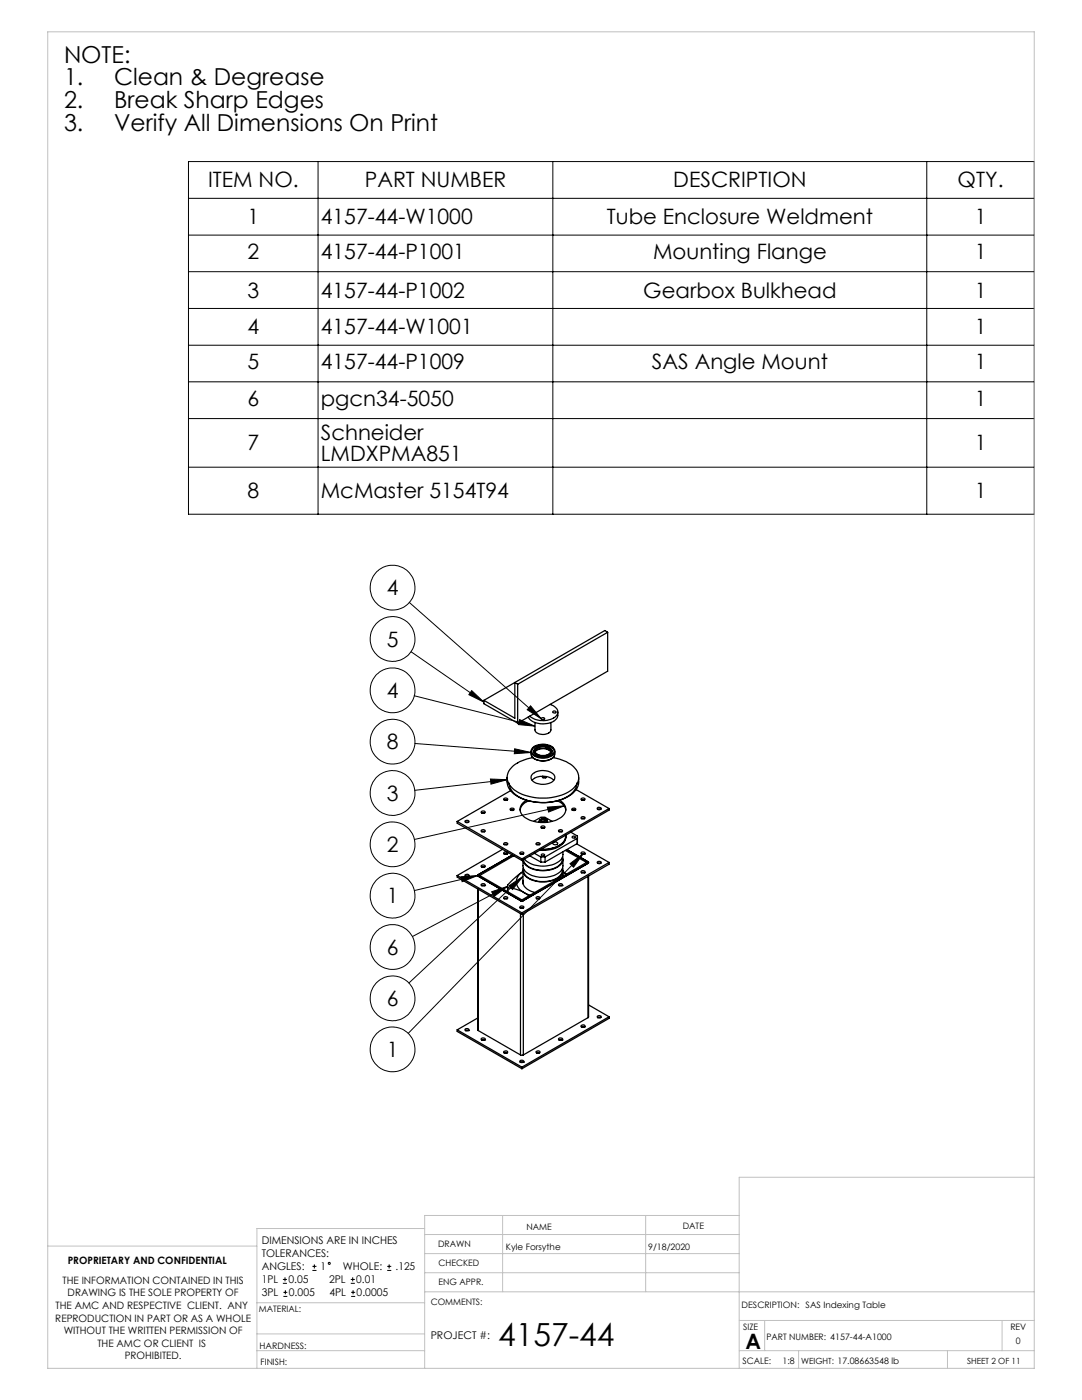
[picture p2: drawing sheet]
<svg xmlns="http://www.w3.org/2000/svg" width="216mm" height="279mm" viewBox="0 0 216 279" stroke-linecap="round" stroke-linejoin="round" font-family="sans-serif">
<g fill="none" stroke="#000" stroke-width=".2">
<path d="M37.6 32.2h168.8v70.4h-168.8zM37.6 39.6h168.8M63.5 32.2v70.4M110.3 32.2v70.4M184.9 32.2v70.4M37.6 46.9h168.8M37.6 54.2h168.8M37.6 61.6h168.8M37.6 68.9h168.8M37.6 76.2h168.8M37.6 83.5h168.8M37.6 93.2h168.8"/>
<path d="M81.7 120.2l26.3 23.2M82 130.1l14.6 10M82.7 138.9l24.1 6M94.1 137.8l2.5 2.3-3-1.5zM82.8 148.4l23.2 1.8M97.9 155.5l3.3 .1-3.2 .9zM101.2 155.6l-18.4 2.1M102.7 149.4l3.3 .8-3.4 .2zM103.7 143.6l3.1 1.3-3.4-.3zM105.9 140.9l2.1 2.5-2.8-1.8zM92 175l3.3-.3-3.1 1.3zM95.3 174.7l-12.6 3"/>
<path d="M98.1 178l3.2-1.1-2.7 2zM101.3 176.9l-19 10M101.6 176.8l2.8-1.9-2.1 2.6zM104.4 174.9l-22.8 21.3M109.2 161.1l3.4-.3-3.1 1.3zM112.6 160.8l-29.9 6.7M113.7 172.4l2.7-2-2 2.7zM116.4 170.4l-34.9 35.8M56.4 256.1h.9M56.4 255.3h.9M56.6 258.7h.7M56.6 257.9h.7"/>
<path d="M56.9 254.9v.8M56.9 257.5v.8M62.3 253.5h.8M62.3 252.7h.8M62.7 252.3v.9M70 256.1h.8M70 255.3h.8M70.1 258.7h.8M70.1 257.9h.8M70.4 254.9v.8M70.4 257.5v.8M77.3 253.5h.8"/>
<path d="M77.3 252.7h.8M77.6 252.3v.9"/>
<circle cx="78.3" cy="117.3" r="4.5"/>
<circle cx="78.3" cy="137.8" r="4.5"/>
<circle cx="78.3" cy="127.5" r="4.5"/>
<circle cx="78.3" cy="158.3" r="4.5"/>
<circle cx="78.3" cy="148" r="4.5"/>
<circle cx="78.3" cy="168.5" r="4.5"/>
<circle cx="78.3" cy="178.7" r="4.5"/>
<circle cx="78.3" cy="189" r="4.5"/>
<circle cx="78.3" cy="199.2" r="4.5"/>
<circle cx="78.3" cy="209.4" r="4.5"/>
<circle cx="65.7" cy="252.1" r=".2"/>
</g>
<g fill="none" stroke="#c0c0c0" stroke-width=".2">
<path d="M9.5 6.3h196.9v266.8h-196.9zM206.4 234.9h-58.9v38.1M9.5 248.7h41.8M51.3 260h33.4M84.7 245.2h-33.4v27.8M84.7 257.8h121.7M84.7 246.4h62.8M84.7 250.2h62.8M84.7 254h62.8M100.3 242.6v15.2M128.8 242.6v15.2M147.5 242.6h-62.8v30.4"/>
<path d="M51.3 269.6h33.4M51.3 266.2h33.4M147.5 269.6h58.9M147.5 263.5h58.9M152.6 263.5v6.1M159.3 269.6v3.4M189.1 269.6v3.4M200 263.5v6.1"/>
</g>
<path d="M105.9 140.9l2.1 2.5-2.8-1.8zM94.1 137.8l2.5 2.3-3-1.5zM103.7 143.6l3.1 1.3-3.4-.3zM102.7 149.4l3.3 .8-3.4 .2zM97.9 155.5l3.3 .1-3.2 .9zM109.2 161.1l3.4-.3-3.1 1.3zM92 175l3.3-.3-3.1 1.3zM98.1 178l3.2-1.1-2.7 2zM101.6 176.8l2.8-1.9-2.1 2.6zM113.7 172.4l2.7-2-2 2.7z" fill="#000"/>
<g fill="none" stroke="#000" stroke-width=".25">
<path d="M96.6 139.8v.6l6.7 3.9M102.7 136.2l.6 .4M102.7 136.2v7.1l-6.1-3.5M102.7 136.2l-6.1 3.6M103.3 136.6v7.7M121.2 126.2l-.5-.4-18 10.4M121.2 126.2l-17.9 10.4M121.2 126.2v7.7l-17.9 10.4M100.5 159.4a.43 .43 0 0 1 .5-.1 .43 .43 0 0 1 .3 .3 .45 .45 0 0 1-.8-.2zM100.6 159.7h.6M101.2 155.2a4.2 4.2 0 0 0 3.4 4.4 10.6 10.6 0 0 0 9.8-1.4 3.2 3.2 0 0 0 1.1-3M101.6 156.3a3.8 3.8 0 0 0 3 3.2 9.9 9.9 0 0 0 9.5-1.2l.8-1.1 .2-.9"/>
<path d="M101.9 157.8l-10.7 6.1M105.1 159.7a1.94 1.94 0 0 0-1.3 1.9 1.94 1.94 0 0 0 1.3 1.8 6.4 6.4 0 0 0 7.5-.9 1.89 1.89 0 0 0-1-2.8M105.4 159.8a2.52 2.52 0 0 0-1.6 1.9M106 149.9a1.7 1.7 0 0 0 1.9 1.9 3 3 0 0 0 2.6-.8M106.1 150.9a3.1 3.1 0 0 0 4.4 .1M106.2 155.7a3.3 3.3 0 0 1 4.3 0M106.2 149.3a1.09 1.09 0 0 0 .8 1.8 3 3 0 0 0 3.6-.8l.1-.6-.3-.4M106.3 149.3a3.3 3.3 0 0 1 4.1 0M106.3 154.5a3.3 3.3 0 0 1 4.3 .2 1.21 1.21 0 0 1-1.1 1.7 3 3 0 0 1-3.5-1v-.6zM106.3 150.4a3.1 3.1 0 0 0 4.1 0 1.05 1.05 0 0 0-.9-1.6 2.96 2.96 0 0 0-3.3 .8l-.1 .4 .2 .5M106.3 151.2a6.5 6.5 0 0 0-4.9 3 3.1 3.1 0 0 0 1.9 3.9 10.8 10.8 0 0 0 10.8-.5 2.93 2.93 0 0 0-.3-5.1 9.8 9.8 0 0 0-3.5-1.3M106.5 149.9a1.74 1.74 0 0 0 2.3 1.1l.7-.3 .5-.4"/>
<path d="M106.8 149.9a1.86 1.86 0 0 1 2.7-.6l.4 .6M106.8 144.2v1.5a1.86 1.86 0 0 0 2.7 .6l.4-.5v-1.6M106.8 149.3a2.45 2.45 0 0 1 3.3 .3 1.15 1.15 0 0 1-1.3 1.3 1.72 1.72 0 0 1-2.3-1.1zM106.8 149.5a2.12 2.12 0 0 1 3.2 .3 1.46 1.46 0 0 1-1.9 1 1.09 1.09 0 0 1-1.3-1.3zM106.8 150a1.99 1.99 0 0 1 3.1 0M106.8 149.9a2.44 2.44 0 0 1 3.1 0M106.9 149.4a2.06 2.06 0 0 1 3 .4 1.54 1.54 0 0 1-2.1 .9 .93 .93 0 0 1-1-1.1zM108.1 143.3a.33 .33 0 0 1 .3-.1 .33 .33 0 0 1 .3 .3 .33 .33 0 0 1-.4 .1 .33 .33 0 0 1-.2-.3zM108.3 154.9a.37 .37 0 0 0 .3 .4 .37 .37 0 0 0 .4-.3M108.3 155.2h.6M109.7 140.6a1.53 1.53 0 0 1 1.4 2.2 4.1 4.1 0 0 1-5.4 .1M110.2 149.9l-.2 .4"/>
<path d="M110.3 142a.3 .3 0 0 1 .4-.1 .3 .3 0 0 1 .2 .3h-.5zM110.6 150.9l-.1 .1M110.7 149.9v.7l-.2 .4M111.2 159.8a2.52 2.52 0 0 1 1.7 1.9M111.3 142.1a2.04 2.04 0 0 1-2.1 2.3 3.5 3.5 0 0 1-3.8-1.3M115 157.6l6.5 3.8M116 159.3a.36 .36 0 0 1 .5-.1 .36 .36 0 0 1 .1 .5 .37 .37 0 0 1-.4 0 .37 .37 0 0 1-.2-.4zM116 159.7h.6M91.2 163.9l12.9 7.5M91.2 163.9v.4l12.9 7.4M91.2 174.7v.3l12.9 7.5M91.2 174.7l12.9 7.5"/>
<path d="M92.8 163.9a.42 .42 0 0 1 .4-.2 .42 .42 0 0 1 .4 .3 .45 .45 0 0 1-.8-.1zM92.8 174.6a.43 .43 0 0 1 .5-.1 .43 .43 0 0 1 .3 .3 .39 .39 0 0 1-.5 .2 .39 .39 0 0 1-.3-.4zM92.9 164.1h.6M92.9 174.9h.6M93.5 174.9h.1M95.3 177.4v28.2l.1 .1M95.4 177.5v28.2M96.1 165.7a.41 .41 0 0 1 .4-.1 .41 .41 0 0 1 .3 .3 .38 .38 0 0 1-.5 .2 .38 .38 0 0 1-.2-.4zM96.1 162a.39 .39 0 0 1 .4-.2 .39 .39 0 0 1 .3 .4 .39 .39 0 0 1-.5 .1 .39 .39 0 0 1-.2-.3zM96.1 172.8a.36 .36 0 0 1 .4-.2 .36 .36 0 0 1 .2 .4 .38 .38 0 0 1-.4 .1 .38 .38 0 0 1-.2-.3zM96.1 176.5a.36 .36 0 0 1 .4-.2 .36 .36 0 0 1 .2 .4 .38 .38 0 0 1-.4 .1 .38 .38 0 0 1-.2-.3zM96.1 166h.6"/>
<path d="M96.1 162.2h.6M96.1 176.7h.6M96.1 173h.6M96.7 176.7h.1M100.3 169.5l-9.1 5.2M100.5 168.3a.42 .42 0 0 1 .5-.2 .42 .42 0 0 1 .3 .4 .49 .49 0 0 1-.8-.2zM100.5 179.1a.36 .36 0 0 1 .5-.2 .36 .36 0 0 1 .2 .5 .4 .4 0 0 1-.4 0 .4 .4 0 0 1-.3-.3zM100.5 170.1a.36 .36 0 0 1 .5-.1 .36 .36 0 0 1 .2 .4 .38 .38 0 0 1-.4 .1 .38 .38 0 0 1-.3-.4zM100.6 168.6h.6M100.6 179.4h.6M100.6 170.4h.6M101.3 176.9v1"/>
<path d="M101.8 161.5a.41 .41 0 0 1 .4-.3 .41 .41 0 0 1 .4 .4 .46 .46 0 0 1-.8-.1zM101.8 176.1l2.6-2.1a2.26 2.26 0 0 0-1.4 2.1 2.26 2.26 0 0 0 1.6 2.1 9.7 9.7 0 0 0-3.3-1.1v-.5zM101.9 161.7h.6M103.7 170.2a.41 .41 0 0 1 .5-.2 .41 .41 0 0 1 .3 .4 .46 .46 0 0 1-.8-.2zM103.8 170.4h.6M104.1 171.4v.3M104.4 173.7v2.7M104.4 175.7a2.31 2.31 0 0 0 2.1 2.3l.2 .1M104.4 175.8l-.1 .2M104.4 170.4v.1M104.4 173.2a1.69 1.69 0 0 0 1.1 2.1 5.6 5.6 0 0 0 6.6-.8l.2-.7v-.6M104.5 173.4a2.35 2.35 0 0 0 2.2 2.3 5 5 0 0 0 5.3-1.3l.2-1"/>
<path d="M104.6 178.2l1.1 .4M104.6 178.2l.9 .6M105.7 170.8l2.2 1.2M106.5 163.9l1.5-.8h.8l1.4 .8M106.6 170.3l1.3 .7M107 168.3a.42 .42 0 0 1 .4-.2 .42 .42 0 0 1 .3 .4 .49 .49 0 0 1-.7-.2zM107 179.1a.36 .36 0 0 1 .5-.2 .36 .36 0 0 1 .2 .5 .4 .4 0 0 1-.5 0 .4 .4 0 0 1-.2-.3zM107.1 168.6h.6M107.1 179.4h.5M107.5 163.9v.2M107.6 179.4h.1M107.9 163.5l-.3 .3v.3"/>
<path d="M107.9 171h.9M107.9 172h.9M107.9 171v1M108 163.5a.43 .43 0 0 1 .7 0M108 164.9a.45 .45 0 0 1 .7 .3 .4 .4 0 0 1-.4 .1 .4 .4 0 0 1-.3-.4zM108 165.2h.7M108.1 170.5a.3 .3 0 0 1 .3-.1 .3 .3 0 0 1 .2 .3 .3 .3 0 0 1-.4 .1 .3 .3 0 0 1-.1-.3zM108.1 163.7a.29 .29 0 0 1 .3-.1 .29 .29 0 0 1 .2 .4 .3 .3 0 0 1-.4 0 .3 .3 0 0 1-.1-.3zM108.2 164h.2M108.7 163.5h.1M108.7 163.5a.66 .66 0 0 0-1 .4l.2 .2M108.7 163.5l.2 .2"/>
<path d="M108.7 163.5l.2-.1 .3 .2M108.8 171v1M108.9 163.7h.1M108.9 163.7l.1 .2-.3 .2M109 163.7v.4M109.1 163.9v.2M109.2 163.6l-.2 .1M109.2 163.6v.5M110.4 168.1a.48 .48 0 0 1 .5-.1 .48 .48 0 0 1 .3 .5 .54 .54 0 0 1-.9-.3zM111.5 176.5a.36 .36 0 0 1 .4-.2 .36 .36 0 0 1 .2 .4 .38 .38 0 0 1-.4 .1 .38 .38 0 0 1-.2-.3zM111.5 165.7a.36 .36 0 0 1 .5-.2 .36 .36 0 0 1 .1 .5 .36 .36 0 0 1-.4 .1 .36 .36 0 0 1-.2-.4zM111.5 166h.6"/>
<path d="M111.5 176.7h.6M112.1 176.7h.1M112.2 171.1a2.44 2.44 0 0 1-2.3 2.4 4.9 4.9 0 0 1-5.3-1.4l-.1-.6M112.3 171a1.74 1.74 0 0 1-1.1 2.1 5.8 5.8 0 0 1-6.4-.6l-.4-.9v1.2a2.67 2.67 0 0 0 2.5 2.1 5.3 5.3 0 0 0 5.2-1.3l.2-.7v-1.4M112.3 170a2.17 2.17 0 0 1-1.8 2.5 5.7 5.7 0 0 1-5.9-1.1M112.3 173.7v1.1M112.8 169.7l4.3 2.4-13 7.5-8.4-4.9 6.8-3.9M112.9 166.7a2.65 2.65 0 0 1-2.4 2.5l-1.3 .3h-1.2M112.9 166.9a2.75 2.75 0 0 1-2.4 2.5l-1.3 .3h-1.5M112.9 166.7a2.26 2.26 0 0 1-1.7 2.2 6.9 6.9 0 0 1-3.3 .6M113 174.4l-.7-.4 .7 .5M113.1 169.5l4.2 2.5 .1 .2-13.1 7.6h-.4l-8.6-5 .1-.2 6.8-4"/>
<path d="M113.9 166.1l1.3 .7v.5M114.1 161.5a.41 .41 0 0 1 .4-.3 .41 .41 0 0 1 .4 .4 .46 .46 0 0 1-.8-.1zM114.2 167a.33 .33 0 0 1 .4-.1 .33 .33 0 0 1 .2 .2 .33 .33 0 0 1-.4 .2 .33 .33 0 0 1-.2-.3zM114.2 161.7h.6M115.1 168.4l6.4 3.7M115.2 167.3l-6.4 3.7M115.2 167.3v1M115.2 168.3l-6.4 3.7M115.2 167.1v1.2M116 163.1a.35 .35 0 0 1 .4-.2 .35 .35 0 0 1 .2 .5 .36 .36 0 0 1-.4 .1 .36 .36 0 0 1-.2-.4zM116 163.4h.6M116 174.2h.6"/>
<path d="M116 170.4h.6M116.1 170.1a.35 .35 0 0 1 .4-.1 .35 .35 0 0 1 .2 .4 .38 .38 0 0 1-.5 .1 .38 .38 0 0 1-.2-.4zM116.1 173.8a.35 .35 0 0 1 .4-.1 .35 .35 0 0 1 .2 .5 .4 .4 0 0 1-.5 0 .4 .4 0 0 1-.2-.3zM116.6 174.2h.1M116.6 170.4h.1M117.3 174.9v28.2M117.4 174.8v28.2l-.1 .1M119.2 161.3a.43 .43 0 0 1 .4-.2 .43 .43 0 0 1 .3 .4 .45 .45 0 0 1-.7-.2zM119.2 172a.36 .36 0 0 1 .5-.2 .36 .36 0 0 1 .2 .5 .4 .4 0 0 1-.5 .1 .4 .4 0 0 1-.2-.4zM119.3 161.5h.6M119.3 172.3h.6M121.5 161.4v.3l-17.4 10"/>
<path d="M121.5 172.1v.4l-17.4 10M121.5 161.4l-17.4 10M121.5 172.1l-17.4 10.1M103.8 181.2l.4-.1 .2 .1M103.9 180.9a.35 .35 0 0 1 .4-.1 .35 .35 0 0 1 .2 .4 .38 .38 0 0 1-.5 .1 .38 .38 0 0 1-.2-.4zM103.9 181.2h.1M103.9 182.4v28.1M104.1 182.2v.3M104.4 182.4v28.1M91.2 205.5v.3l12.9 7.5M91.2 205.5l12.9 7.5M92.8 205.4a.36 .36 0 0 1 .5-.2 .36 .36 0 0 1 .2 .5 .38 .38 0 0 1-.5 .1 .38 .38 0 0 1-.2-.4z"/>
<path d="M92.9 205.7h.6M93.5 205.7h.1M95.3 203.2l-4.1 2.3M95.4 205.7l8.5 4.8M96.1 207.3a.36 .36 0 0 1 .4-.2 .36 .36 0 0 1 .2 .4 .4 .4 0 0 1-.4 .1 .4 .4 0 0 1-.2-.3zM96.1 207.5h.6M96.7 207.5h.1M100.5 209.8a.43 .43 0 0 1 .5-.1 .43 .43 0 0 1 .3 .3 .39 .39 0 0 1-.5 .2 .39 .39 0 0 1-.3-.4zM100.6 210.1h.6M103.7 211.8a.45 .45 0 0 1 .5-.2 .45 .45 0 0 1 .3 .3 .5 .5 0 0 1-.8-.1zM103.8 212h.6M103.9 210.5h.5"/>
<path d="M104.1 213v.3M104.4 212h.1M107 209.8a.44 .44 0 0 1 .7 .2 .39 .39 0 0 1-.4 .2 .39 .39 0 0 1-.3-.4zM107.1 210.1h.5M107.6 210.1h.1M111.5 207.3a.43 .43 0 0 1 .4-.2 .43 .43 0 0 1 .3 .4 .41 .41 0 0 1-.4 .1 .41 .41 0 0 1-.3-.3zM111.5 207.5h.6M112.1 207.5h.1M116 204.6a.36 .36 0 0 1 .5-.1 .36 .36 0 0 1 .2 .4 .38 .38 0 0 1-.5 .1 .38 .38 0 0 1-.2-.4zM116 204.9h.6M116.6 204.9h.1M117.3 203.1l-12.9 7.4"/>
<path d="M117.4 200.6l4.1 2.3M119.2 202.8a.36 .36 0 0 1 .5-.2 .36 .36 0 0 1 .2 .5 .38 .38 0 0 1-.4 .1 .38 .38 0 0 1-.3-.4zM119.3 203.1h.6M121.5 202.9v.3l-17.4 10.1M121.5 202.9l-17.4 10.1"/>
</g>
<text font-size="6.3" x="99.4" y="268.7">4157-44</text>
<g font-size="4.7">
<text x="12.8" y="12.5">NOTE:</text>
<text x="12.8" y="17">1.</text>
<text x="22.8" y="17">Clean &amp; Degrease</text>
<text x="12.8" y="21.6">2.</text>
<text x="22.8" y="21.6">Break Sharp Edges</text>
<text x="12.8" y="26.1">3.</text>
<text x="22.8" y="26.1">Verify All Dimensions On Print</text>
</g>
<g font-size="4.2">
<text x="41.5" y="37.4">ITEM NO.</text>
<text x="72.8" y="37.4">PART NUMBER</text>
<text x="134.4" y="37.4">DESCRIPTION</text>
<text x="191.1" y="37.4">QTY.</text>
<text x="49.4" y="44.7">1</text>
<text x="64" y="44.7">4157-44-W1000</text>
<text x="121.1" y="44.7">Tube Enclosure Weldment</text>
<text x="194.5" y="44.7">1</text>
<text x="49.4" y="51.7">2</text>
<text x="64" y="51.7">4157-44-P1001</text>
<text x="130.3" y="51.7">Mounting Flange</text>
<text x="194.5" y="51.7">1</text>
<text x="49.4" y="59.4">3</text>
<text x="64" y="59.4">4157-44-P1002</text>
<text x="128.4" y="59.4">Gearbox Bulkhead</text>
<text x="194.5" y="59.4">1</text>
<text x="49.4" y="66.7">4</text>
<text x="64" y="66.7">4157-44-W1001</text>
<text x="194.5" y="66.7">1</text>
<text x="49.4" y="73.7">5</text>
<text x="64" y="73.7">4157-44-P1009</text>
<text x="130.1" y="73.7">SAS Angle Mount</text>
<text x="194.5" y="73.7">1</text>
<text x="49.4" y="81">6</text>
<text x="64" y="81">pgcn34-5050</text>
<text x="194.5" y="81">1</text>
<text x="49.4" y="89.9">7</text>
<text x="64" y="87.8">Schneider</text>
<text x="194.5" y="89.9">1</text>
<text x="64" y="91.9">LMDXPMA851</text>
<text x="49.4" y="99.4">8</text>
<text x="64" y="99.4">McMaster 5154T94</text>
<text x="194.5" y="99.4">1</text>
<text x="77.2" y="118.8">4</text>
<text x="77.2" y="129">5</text>
<text x="77.2" y="139.3">4</text>
<text x="77.2" y="149.5">8</text>
<text x="77.2" y="159.8">3</text>
<text x="77.2" y="170">2</text>
<text x="77.2" y="180.3">1</text>
<text x="77.2" y="190.5">6</text>
<text x="77.2" y="200.7">6</text>
<text x="77.2" y="210.9">1</text>
<text x="148.8" y="269.1">A</text>
</g>
<g font-size="2.1">
<text x="52.2" y="248.3">DIMENSIONS ARE IN INCHES</text>
<text x="52.2" y="250.9">TOLERANCES:</text>
<text x="52.2" y="253.5">ANGLES:</text>
<text x="52.2" y="256.1">1PL</text>
<text x="57.6" y="256.1">0.05</text>
<text x="64" y="253.5">1</text>
<text x="65.6" y="256.1">2PL</text>
<text x="68.4" y="253.5">WHOLE:</text>
<text x="71.1" y="256.1">0.01</text>
<text x="78.9" y="253.5">.125</text>
<text x="52.2" y="258.7">3PL</text>
<text x="57.6" y="258.7">0.005</text>
<text x="65.7" y="258.7">4PL</text>
<text x="71.2" y="258.7">0.0005</text>
<text x="85.9" y="267.3">PROJECT #:</text>
</g>
<g font-size="2">
<text x="12.5" y="256.2">THE INFORMATION CONTAINED IN THIS</text>
<text x="13.5" y="252.2">PROPRIETARY AND CONFIDENTIAL</text>
<text x="11" y="263.7">REPRODUCTION IN PART OR AS A WHOLE</text>
<text x="11.1" y="261.2">THE AMC AND RESPECTIVE CLIENT. ANY</text>
<text x="13.5" y="258.7">DRAWING IS THE SOLE PROPERTY OF</text>
<text x="12.7" y="266.3">WITHOUT THE WRITTEN PERMISSION OF</text>
<text x="19.4" y="268.8">THE AMC OR CLIENT IS</text>
<text x="24.9" y="271.3">PROHIBITED.</text>
</g>
<g font-size="1.8">
<text x="105.1" y="245.5">NAME</text>
<text x="136.2" y="245.2">DATE</text>
<text x="87.4" y="248.8">DRAWN</text>
<text x="100.9" y="249.5">Kyle Forsythe</text>
<text x="129.3" y="249.5">9/18/2020</text>
<text x="87.5" y="256.5">ENG APPR.</text>
<text x="87.5" y="252.6">CHECKED</text>
<text x="51.6" y="261.9">MATERIAL:</text>
<text x="85.9" y="260.5">COMMENTS:</text>
<text x="148" y="261.1">DESCRIPTION: SAS Indexing Table</text>
<text x="51.8" y="269.1">HARDNESS:</text>
<text x="148.3" y="265.5">SIZE</text>
<text x="152.9" y="267.4">PART NUMBER: 4157-44-A1000</text>
<text x="201.6" y="265.5">REV</text>
<text x="202.7" y="268.2">0</text>
<text x="52" y="272.5">FINISH:</text>
<text x="148.2" y="272.2">SCALE:</text>
<text x="156.1" y="272.2">1:8</text>
</g>
<g font-size="1.7">
<text x="159.9" y="272.2">WEIGHT: 17.08663548 lb</text>
<text x="193" y="272.3">SHEET 2 OF 11</text>
</g>
</svg>
